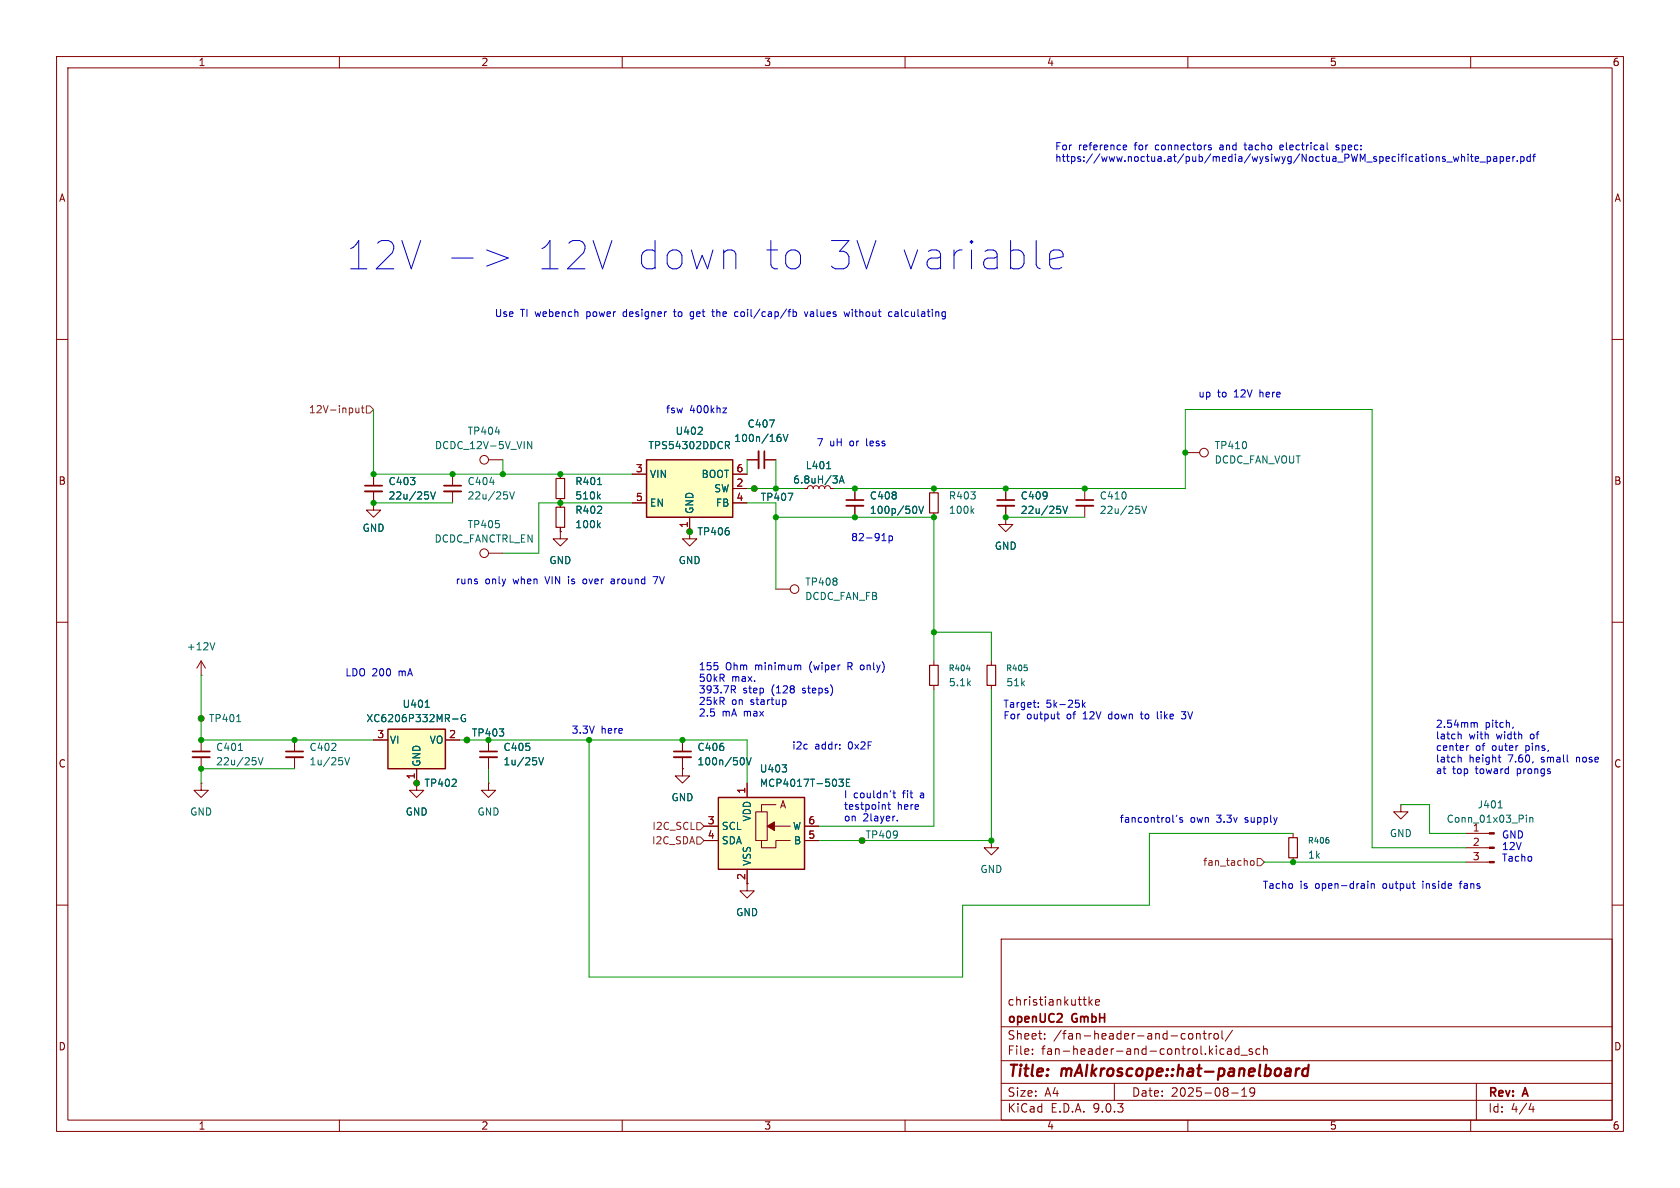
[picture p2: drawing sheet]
<svg xmlns="http://www.w3.org/2000/svg" width="297mm" height="210mm" viewBox="0 0 297 210" stroke-linecap="round" stroke-linejoin="round" font-family="sans-serif">
<g fill="none" stroke="#840000" stroke-width=".18">
<path d="M10 10h277v190h-277zM12 12h273v186h-273zM60 10v2M110 10v2M160 10v2M210 10v2M260 10v2M10 60h2M285 60h2M10 110h2M285 110h2M10 160h2"/>
<path d="M177 166h108v32h-108zM191.5 176.7h.5M191.9 177.7h.1M192.5 176.2v1.5M192.7 177.1l.4 .6M193.1 176.7l-.6 .6M193.7 177.2l.7-.1-.1-.3-.4-.1-.2 .2v.7h.6M285 160h2M60 198v2M110 198v2M160 198v2M177 194.5h108"/>
<path d="M177 191.5h108M177 187.5h108M177 181.5h108M182.5 186.3v.1M182.5 185.5v.1M184.7 183.6v.1M184.7 182.8v.1M197 191.5v3M209.4 182.7l.1 .1M209.5 183.6l-.1 .1M210 198v2M210.2 182.8l.4-.1 .3 .3v.4l-.3 .3-.4-.1-.1-.2v-.4z"/>
<path d="M211.5 182.8l.2-.1 .4 .1 .1 .9M211.5 182.7v1M212.7 182.7h.5M212.9 182.2v1.3l.3 .2M213.7 182.7v1M214.2 182.7l-.3 .1-.2 .2M214.7 182.8l.4-.1 .3 .3v.4l-.3 .3-.4-.1-.1-.2v-.4zM215.7 186.3l.3 .1 .4-.1M216 182.2v1.3l.2 .2M216.4 185.5l-.4-.1-.3 .1M217 185.5h.6l.1 .9M217.7 185.8h-.5a.29 .29 0 0 0-.2 .3 .29 .29 0 0 0 .2 .3l.5-.1"/>
<path d="M217.7 193.2h1.2M217.9 182.1l-1.3 2M219 185.5l-.4-.1-.3 .3v.4l.2 .2h.5M219 184.9v1.5M219.4 186.5h1.1M219.5 193.8h.9M219.5 192.7l.5-.4v1.5M221 192.4v.5l.1 .3h.4l.3-.3M221.4 185.5l-.4-.1-.2 .2 .1 .2 .5 .2v.3h-.6M221.7 192.4a.99 .99 0 0 1-.3 1.4h-.3M222.7 185.5l-.4-.1-.3 .3v.4l.2 .2h.5M223.4 185.5l.2-.1 .4 .1v.9"/>
<path d="M223.4 184.9v1.5M260 198v2M261 191.5v6.5M270.7 195l-.4 1.1h.9M271 195.6v1"/>
</g>
<path d="M229.2 188.9l-.2 1.3M229.8 188.9l-.4 .1-.3 .3M231.3 189a.66 .66 0 0 0-1 .3l-.1 .5 .2 .3 .1 .1 .6-.1M231.4 188.2l-.3 2" fill="none" stroke="#840000" stroke-width=".4"/>
<path d="M68.6 128.9h10.1v7h-10.1z" fill="#ffffc2"/>
<path d="M68.6 128.9h10.1v7h-10.1z" fill="none" stroke="#840000" stroke-width=".25"/>
<g fill="none" stroke="#840000" stroke-width=".18">
<path d="M66 88.9v1.3h1.3l-1.3 1.2-1.2-1.2h1.2M66 88.9h.1M66 83.8v2.1M66 86.9v2M80 83.8v2.1M80 86.9v2M86.4 97.8h2.5M86.4 81.3h2.5M99.1 94v1.3h1.2l-1.2 1.2-1.3-1.2h1.3M99.1 94h.1M99.1 83.8v.8M99.1 88.1v1.6"/>
<path d="M99.1 93.2v.8M133.3 86.4h.1M177.8 91.4v1.3h1.3l-1.3 1.3-1.3-1.3h1.3M177.8 91.4h.1M191.8 86.4v2M191.8 89.4v2M209.5 80h2.6M35.6 119.4h.1M35.6 116.8l-.8 1.3M35.6 116.8l.7 1.3M35.6 116.8v2.6M175.3 116.8v.8"/>
<path d="M35.6 127h.1M35.6 138.4v1.3h1.2l-1.2 1.3-1.3-1.3h1.3M35.6 138.4h.1M35.6 130.8v2M35.6 133.9v2M66 130.8h2.6M73.7 138.4h.1M73.7 138.4v1.3h1.2l-1.2 1.3-1.3-1.3h1.3M73.7 135.9v2.5M78.7 130.8h2.6M82.5 130.8h.1M86.4 138.4v1.3h1.2l-1.2 1.3-1.3-1.3h1.3"/>
<path d="M86.4 138.4h.1M120.6 135.9v1.3h1.3l-1.3 1.2-1.2-1.2h1.2M120.6 135.9h.1M175.3 121.2v.7M175.3 148.6v1.3h1.2l-1.2 1.2-1.3-1.2h1.3M175.3 148.6h.1M228.6 147.3v.8M228.6 151.6v.8M247.6 142.2v1.3h1.3l-1.3 1.3-1.2-1.3h1.2M247.6 142.2h.1M259.1 147.3h4.2M259.1 149.9h4.2"/>
<path d="M259.1 152.4h4.2"/>
<circle cx="85.6" cy="97.8" r=".76"/>
<circle cx="85.6" cy="81.3" r=".76"/>
<circle cx="133.4" cy="86.4" r=".51"/>
<circle cx="212.9" cy="80" r=".76"/>
<circle cx="35.6" cy="127" r=".51"/>
<circle cx="73.7" cy="138.4" r=".51"/>
<circle cx="82.6" cy="130.8" r=".51"/>
</g>
<g fill="none" stroke="#006464" stroke-width=".18">
<path d="M87.6 76.4h.7M94 78v1.3l-.7-1.3v1.3M75.7 87.6v.5M76.1 86.9l.5 1.3 .4-1.3M86.6 85.3h.8M89.7 87.6v.5M90.1 86.9l.4 1.3 .4-1.3M105.6 85.7h.8M105.8 92.8l.3 .5M105.8 87.7l.3 .5M106.1 92.4l-.5 .5M106.1 87.4l-.5 .4"/>
<path d="M139.3 87.2h.9l-.6 1.3M201.4 90.1v.5M201.9 89.5l.4 1.3 .4-1.3M38 113.6l-.4 1.3M181.6 118v.5M41.8 127.6h.8M42.1 132.7h.8M45.2 134.5v.6M45.6 133.9l.5 1.3 .4-1.3M75.2 125h.7M80 127.1h1M82.2 126.4a.59 .59 0 0 0-.7 .5 .59 .59 0 0 0 .7 .6l.1-.5h-.2"/>
<path d="M234.9 148.5v.5M264.9 142.8h.7M269.8 144.1v.1M269.8 144.5v.9M270.4 144.5v.9M270.4 144.6l.2-.1 .3 .1 .1 .8"/>
</g>
<path d="M64.5 85.9h3.1M78.5 85.9h3M190.2 88.4h3.1M34 132.8h3.1" fill="none" stroke="#840000" stroke-width=".3"/>
<path d="M64.5 86.9h3.1M78.5 86.9h3M190.2 89.4h3.1M34 133.9h3.1" fill="none" stroke="#840000" stroke-width=".33"/>
<path d="M98.3 89.7h1.5v3.5h-1.5zM98.3 84.6h1.5v3.5h-1.5zM174.5 117.6h1.5v3.6h-1.5zM227.8 148.1h1.6v3.5h-1.6z" fill="none" stroke="#840000" stroke-width=".2"/>
<g fill="#840000" stroke="#840000" stroke-width=".18">
<path d="M263.3 147.2h.9v.2h-.9z"/>
<path d="M263.3 149.7h.9v.3h-.9z"/>
<path d="M263.3 152.3h.9v.2h-.9z"/>
</g>
<path d="M114.3 81.3h15.2v10.1h-15.2z" fill="#ffffc2"/>
<path d="M114.3 81.3h15.2v10.1h-15.2z" fill="none" stroke="#840000" stroke-width=".25"/>
<g fill="none" stroke="#840000" stroke-width=".18">
<path d="M111.8 83.8h2.5M111.8 88.9h2.5M121.9 91.4v2.6M129.5 83.8h2.6M129.5 88.9h2.6M129.5 86.4h2.6M132.1 81.3h2M135.1 81.3h2.1M142.2 86.4h.5l.2-.4 .4-.1 .3 .1 .2 .4 .1-.4 .4-.1 .3 .1 .2 .4 .1-.4 .4-.1 .3 .1 .2 .4 .1-.4 .4-.1 .4 .1 .1 .4h.5M151.1 86.4v2M151.1 89.4v2M165.1 86.4v.7"/>
<path d="M165.1 90.7v.7M177.8 86.4v2M177.8 89.4v2"/>
</g>
<g fill="none" stroke="#006464" stroke-width=".18">
<path d="M123.4 76.8h.8M124.1 75.6v.5M128.2 78h.5l.3 .3-.2 .4h-.6M128.5 78.7l.5 .6M136 74.2h.9l-.6 1.3M137.7 76.8h.3M137.8 77.3l.3 .2v.3l-.3 .2M138.5 76.8l.4 1.2 .4-1.2M146.1 82.9h.8M148.4 85.4l.4-1.3 .4 1.3M148.5 85h.6M161.8 89.5a.79 .79 0 0 1 0 1.3"/>
<path d="M162.4 89.5l.5 1.3 .4-1.3M171.8 90.3l.4 .4M172.2 89.9l-.5 .5M187.5 90.1v.5M187.9 89.5l.4 1.3 .4-1.3"/>
</g>
<path d="M135.1 79.8v3M149.6 88.4h3.1M176.3 88.4h3" fill="none" stroke="#840000" stroke-width=".3"/>
<path d="M134.1 79.8v3M149.6 89.4h3.1M176.3 89.4h3" fill="none" stroke="#840000" stroke-width=".33"/>
<path d="M164.3 87.1h1.6v3.6h-1.6z" fill="none" stroke="#840000" stroke-width=".2"/>
<path d="M127 141h15.2v12.7h-15.2z" fill="#ffffc2"/>
<g fill="none" stroke="#840000" stroke-width=".18">
<path d="M66 88.9h.1M66 83.8v2.1M66 86.9v2M99.1 94h.1M99.1 83.8v.8M99.1 88.1v1.6M99.1 93.2v.8M111.8 83.8h2.5M111.8 88.9h2.5M121.9 94h.1M121.9 94v1.3h1.3l-1.3 1.2-1.3-1.2h1.3M121.9 91.4v2.6"/>
<path d="M129.5 83.8h2.6M129.5 88.9h2.6M129.5 86.4h2.6M132.1 81.3h2M133.3 86.4h.1M135.1 81.3h2.1M142.2 86.4h.5M146.8 86.4h.5M151.1 86.4v2M151.1 89.4v2M177.8 91.4h.1M177.8 86.4v2"/>
<path d="M177.8 89.4v2M137.2 104.1h2.5M165.1 116.8v.8M52.1 130.8v2M52.1 133.9v2M66 130.8h2.6M73.7 138.4h.1M73.7 135.9v2.5M78.7 130.8h2.6M82.5 130.8h.1M86.4 130.8v2M86.4 133.9v2"/>
<path d="M120.6 135.9h.1M120.6 130.8v2M120.6 133.9v2M132.1 138.4v2.6M165.1 121.2v.7M124.5 146.1h2.5M124.5 148.6h2.5M132.1 153.7v3.8h1.2l-1.2 1.3-1.3-1.3h1.3M133.6 143.5h2v5.1h-2zM134.6 148.6v1.3h2.6v-1.3h2.5M136.9 146.1h2.8M137.2 142.2h-2.6v1.3"/>
<path d="M142.2 146.1h2.6M142.2 148.6h2.6"/>
<circle cx="121.9" cy="94" r=".51"/>
<circle cx="140.5" cy="104.1" r=".76"/>
<circle cx="152.4" cy="148.6" r=".51"/>
</g>
<path d="M127 141h15.2v12.7h-15.2z" fill="none" stroke="#840000" stroke-width=".25"/>
<path d="M135.6 146.1l1.3-.8v1.5z" fill="#840000" stroke="#840000" stroke-width=".18"/>
<g fill="none" stroke="#006464" stroke-width=".18">
<path d="M123.4 76.8h.8M124.1 75.6v.5M128.2 78h.5l.3 .3-.2 .4h-.6M128.5 78.7l.5 .6M136 74.2h.9l-.6 1.3M137.7 76.8h.3M137.8 77.3l.3 .2v.3l-.3 .2M138.5 76.8l.4 1.2 .4-1.2M75.7 87.6v.5M76.1 86.9l.5 1.3 .4-1.3M105.6 85.7h.8M105.8 92.8l.3 .5"/>
<path d="M105.8 87.7l.3 .5M106.1 92.4l-.5 .5M106.1 87.4l-.5 .4M139.3 87.2h.9l-.6 1.3M146.1 82.9h.8M148.4 85.4l.4-1.3 .4 1.3M148.5 85h.6M161.8 89.5a.79 .79 0 0 1 0 1.3M162.4 89.5l.5 1.3 .4-1.3M187.5 90.1v.5M187.9 89.5l.4 1.3 .4-1.3M170.9 118.2h.6"/>
<path d="M61 133.9l.4 1.3 .4-1.3M75.2 125h.7M80 127.1h1M82.2 126.4a.59 .59 0 0 0-.7 .5 .59 .59 0 0 0 .7 .6l.1-.5h-.2M95.2 133.9l.5 1.3 .4-1.3M131.3 133.9a.79 .79 0 0 1 0 1.3M131.9 133.9l.5 1.3 .4-1.3M138.3 135.2h.8l-.5 .5M139 135.8v.5M148.3 137.7h.8l-.4 .5 .3 .1v.6l-.2 .1-.4-.1M149.6 138.3h.5M150.2 137.7h-.6v1.3h.6"/>
</g>
<path d="M164.3 117.6h1.6v3.6h-1.6z" fill="none" stroke="#840000" stroke-width=".2"/>
<path d="M50.5 132.8h3.1M84.8 132.8h3.1M119.1 132.8h3.1" fill="none" stroke="#840000" stroke-width=".3"/>
<path d="M50.5 133.9h3.1M84.8 133.9h3.1M119.1 133.9h3.1" fill="none" stroke="#840000" stroke-width=".33"/>
<path d="M62.9 72.1l.1 .8 .3 .1 .2-.2M63.5 72.1v.9M63.9 72.1h.5M64.1 71.7v1.1l.3 .2M64.8 71.8h.6l.6 .6-.6 .6h-.6zM123.2 148h.6l.7 .6-.7 .6h-.6zM123.2 145.4h.6l.7 .7-.7 .6h-.6zM221.1 152.3l.2-.2 .4 .2v.4l-.1 .2-.3 .1-.2-.1zM222.2 151.8h.7l.6 .6-.6 .6h-.7z" fill="none" stroke="#725600" stroke-width=".18"/>
<g fill="none" stroke="#009600" stroke-width=".18">
<path d="M66 72.4v11.4h45.8M66 88.9h14M88.9 81.3v2.5M111.8 88.9h-16.6v8.9h-6.3M132.1 86.4h10.1M132.1 88.9h5.1v15.2M132.1 81.3v2.5M137.2 91.4h27.9v25.4M137.2 81.3v5.1M147.3 86.4h62.2v-14h33.1v77.5h16.5M177.8 91.4h14M35.6 119.4v11.4h30.4"/>
<path d="M165.1 111.8h10.2v5M52.1 135.9h-16.5v2.5M81.3 130.8h50.8v7.6M86.4 135.9v2.5M104.1 130.8v41.9h66.1v-12.7h33v-12.7h25.4M165.1 121.9v24.2h-20.3M175.3 121.9v26.7h-30.5M223.5 152.4h35.6M247.6 142.2h5.1v5.1h6.4"/>
</g>
<g fill="none" stroke="#0000c2" stroke-width=".18">
<path d="M198.6 26.4h.5M198.6 25.7l.4-.1 .2 .3-.6 .2M213.7 26l.4 .1 .1 .2-.2 .2-.4-.1M213.7 25.7h.4M219.9 25.6h.5M220.1 25.2l.1 1.2M226.7 25.6h-.2l-.2 .2v.6l.4 .1M226.9 25.9l-.6 .2M234.6 26.3l.2 .2M236.7 25.7l-.3-.1-.2 .3 .5 .3M236.7 26.3l-.2 .2-.3-.1M255.8 28.7h.9"/>
<path d="M256.9 27.7l.3 .8 .2-.6 .3 .6 .2-.8M258.4 27.3v1.2M258.4 27.8l.2-.1h.3v.8M259.5 27.3v.1M259.5 27.7v.8M260 27.7h.4M260.1 27.3v1l.3 .2M260.8 28.1l.6-.1-.1-.3h-.3l-.2 .2 .1 .6h.4M261.6 28.7h1M262.9 27.7h.4l.2 .2-.1 .6h-.5M262.9 27.7v1.3M264.1 27.7h.4l.1 .8"/>
<path d="M264.6 28h-.4l-.2 .2 .2 .3h.4M265.2 27.7h.4l.2 .2-.1 .6h-.5M265.2 27.7v1.3M266.3 28.1l.6-.1-.1-.3h-.3l-.2 .2 .1 .6h.4M267.5 27.7v.8M267.8 27.7l-.3 .2M268.2 28.4v.1M268.8 27.7h.4l.2 .2-.1 .6h-.5M268.8 27.7v1.3M270.5 27.7h-.3l-.3 .2 .2 .6h.4M270.5 27.3v1.2M271 27.7h.4"/>
<path d="M271.4 27.3l-.3 .1v1.1M86 44.2l3.8 1.4-3.8 1.4M119 55.1h.5M119.2 54.7l.1 1.2M122.1 56.3l.3 .1M122.5 55.1l-.4 .1-.1 .2 .1 .4 .4 .2M125.8 55.1h.5M126 54.7v1.1l.3 .2M129.4 44.2l.4 .2 .3 .5v2.6M130 55.2h.5M130 55.9h.5M139.3 55.1h.5"/>
<path d="M139.8 54.7h-.3M140.2 55.2l.4-.1 .2 .3-.1 .5h-.5M140.2 54.7v1.3M142.2 55.1l.3 .9 .3-.9M149.2 55.1l.3 .9 .2-.6 .2 .6 .3-.9M157.1 55.8l.2 .2 .4-.1M157.7 55.2l-.4-.1-.2 .1M158.6 55.1l-.4 .1M158.7 55.5h-.3l-.2 .2v.2l.5 .1M183.2 42.5v4.3l.2 .5 .5 .2M185.6 45.9l2.3-.5v-.5l-.2-.5-.5-.2h-.9l-.5 .2-.2 .5v1.9l.2 .5 .5 .2h.9l.5-.2M127.8 72.1h.7l-.7 .9h.7"/>
<path d="M155.9 95.6h.7M157.2 94.8l.3-.1 .3 .3-.1 .5h-.5M157.2 94.7v1.3M103.2 102.4l-.1 .2 .1 .5M108.4 102.4h-.3M108.5 102.7h-.3l-.2 .2 .1 .2 .4 .1M115.4 101.9h.9l-.5 1.3M141.2 117.6l.4 .1v.7M129.6 121.9l.4 .6M129.8 121.2l.2 .3v.3l-.7 .1M138.7 123.7l.3 .2v.4l-.3 .2M158 139.8v1.1l.3 .1"/>
<path d="M183.6 124.9v.1M183.6 124.3v.1M186.8 126.2h.5M187 125.8v1.1l.3 .2M191.4 123.8v1.2M191.5 124.6l.3 .4M191.8 124.2l-.4 .5M201.6 126.2h.5M201.8 125.8v1.2M204.6 125.8v1.1l.2 .2M208.8 127l.2 .1 .5-.1M208.8 125.8h.8l-.4 .5 .3 .1"/>
<path d="M258 129.8l.3 .2v.6M258 133.9l.3 .1v.7M259.3 131.8v.9M259.7 131.8l-.4 .3M260.6 127.9l.2-.2 .3 .1 .1 .8M264.9 133.9h.4M265 134.5l.3 .2M267.5 128.5l-.1 .3M156.3 142.2l.2 .2v.7M156.9 142.2h.5M157.1 141.8v1.1l.3 .2M157.8 140.2h.5"/>
<path d="M158.6 145v.1M207.4 145.3l.1 .1M208.1 144.1l-.2 .2M209 144.6l-.3-.1-.2 .2 .1 .2 .4 .1v.3h-.5M241.8 155.8v.1M241.8 156.2v.8M242.4 156.2v.8M242.4 156.3l.2-.1 .3 .1 .1 .7M258 156.2h.4M258.2 155.8l-.1 1.2"/>
</g>
<g fill="#009600" stroke="#009600" stroke-width=".18">
<circle cx="165.1" cy="91.4" r=".46"/>
<circle cx="151.1" cy="91.4" r=".46"/>
<circle cx="165.1" cy="111.8" r=".46"/>
<circle cx="152.4" cy="148.6" r=".46"/>
<circle cx="121.9" cy="94" r=".46"/>
<circle cx="120.6" cy="130.8" r=".46"/>
<circle cx="137.2" cy="91.4" r=".46"/>
<circle cx="73.7" cy="138.4" r=".46"/>
<circle cx="52.1" cy="130.8" r=".46"/>
<circle cx="86.4" cy="130.8" r=".46"/>
<circle cx="104.1" cy="130.8" r=".46"/>
<circle cx="82.5" cy="130.8" r=".46"/>
<circle cx="35.6" cy="135.9" r=".46"/>
<circle cx="35.6" cy="130.8" r=".46"/>
<circle cx="35.6" cy="127" r=".46"/>
<circle cx="88.9" cy="83.8" r=".46"/>
<circle cx="66" cy="88.9" r=".46"/>
<circle cx="80" cy="83.8" r=".46"/>
<circle cx="66" cy="83.8" r=".46"/>
<circle cx="99.1" cy="88.9" r=".46"/>
<circle cx="99.1" cy="83.8" r=".46"/>
<circle cx="177.8" cy="86.4" r=".46"/>
<circle cx="191.8" cy="86.4" r=".46"/>
<circle cx="209.5" cy="80" r=".46"/>
<circle cx="175.3" cy="148.6" r=".46"/>
<circle cx="228.6" cy="152.4" r=".46"/>
<circle cx="137.2" cy="86.4" r=".46"/>
<circle cx="133.3" cy="86.4" r=".46"/>
<circle cx="165.1" cy="86.4" r=".46"/>
<circle cx="177.8" cy="91.4" r=".46"/>
<circle cx="151.1" cy="86.4" r=".46"/>
</g>
<g font-size="7" fill="#0000c2">
<text x="61.3" y="47.9">12V -&gt;</text>
<text x="94" y="47.9">12V down</text>
<text x="133.2" y="47.9">to 3V variable</text>
</g>
<g font-size="2.8" fill="#840000">
<text x="178" y="190.9">Title:</text>
<text x="187.7" y="190.9">mAIkroscope::hat-panelboard</text>
</g>
<g font-size="2.1" fill="#840000">
<text x="178" y="178">christiankuttke</text>
<text x="178" y="184">Sheet:</text>
<text x="178" y="181.2">openUC2</text>
<text x="186.2" y="184">/fan-header-and-control/</text>
<text x="189.6" y="181.2">GmbH</text>
<text x="178" y="186.7">File:</text>
<text x="184.1" y="186.7">fan-header-and-control.kicad_sch</text>
<text x="178" y="196.9">KiCad</text>
<text x="178" y="194.1">Size:</text>
<text x="184.7" y="194.1">A4</text>
<text x="185.7" y="196.9">E.D.A.</text>
<text x="193.3" y="196.9">9.0.3</text>
<text x="200" y="194.1">Date:</text>
<text x="207" y="194.1">2025-08-19</text>
<text x="263" y="194.3">Rev:</text>
<text x="263" y="196.9">Id:</text>
<text x="267.1" y="196.9">4/4</text>
<text x="269.4" y="194.3">A</text>
</g>
<g font-size="1.8" fill="#840000">
<text x="35" y="11.9">1</text>
<text x="85" y="11.9">2</text>
<text x="135" y="11.9">3</text>
<text x="185" y="11.9">4</text>
<text x="235" y="11.9">5</text>
<text x="285" y="11.9">6</text>
<text x="10.3" y="35.9">A</text>
<text x="285.3" y="35.9">A</text>
<text x="10.3" y="85.9">B</text>
<text x="285.3" y="85.9">B</text>
<text x="10.3" y="135.9">C</text>
<text x="285.3" y="135.9">C</text>
<text x="137.8" y="143.1">A</text>
<text x="131.8" y="155.6" transform="rotate(-90 131.8 155.6)">2</text>
<text x="10.3" y="185.9">D</text>
<text x="285.3" y="185.9">D</text>
<text x="35" y="199.9">1</text>
<text x="85" y="199.9">2</text>
<text x="135" y="199.9">3</text>
<text x="185" y="199.9">4</text>
<text x="235" y="199.9">5</text>
<text x="285" y="199.9">6</text>
</g>
<g font-size="1.8" fill="#0000c2">
<text x="186.4" y="26.8">For</text>
<text x="186.4" y="28.8">https://www.noctua.at/pub/media/wysiwyg/Noctua_PWM_specifications_white_paper.pdf</text>
<text x="190.6" y="26.8">reference</text>
<text x="200.7" y="26.8">for</text>
<text x="204.5" y="26.8">connectors</text>
<text x="216.1" y="26.8">and</text>
<text x="220.7" y="26.8">tacho</text>
<text x="227.1" y="26.8">electrical</text>
<text x="237.3" y="26.8">spec:</text>
<text x="87.4" y="56.2">Use</text>
<text x="92" y="56.2">TI webench</text>
<text x="104" y="56.2">power</text>
<text x="110.6" y="56.2">designer</text>
<text x="119.8" y="56.2">to</text>
<text x="122.9" y="56.2">get</text>
<text x="127" y="56.2">the</text>
<text x="131.2" y="56.2">coil/cap/fb</text>
<text x="143.8" y="56.2">values</text>
<text x="151" y="56.2">without</text>
<text x="159" y="56.2">calculating</text>
<text x="211.8" y="70.5">up</text>
<text x="215.2" y="70.5">to</text>
<text x="218.3" y="70.5">12V</text>
<text x="222.9" y="70.5">here</text>
<text x="117.6" y="73.3">fsw</text>
<text x="121.9" y="73.3">400khz</text>
<text x="144.3" y="79.1">7</text>
<text x="146.7" y="79.1">uH</text>
<text x="150.3" y="79.1">or</text>
<text x="153.4" y="79.1">less</text>
<text x="150.4" y="95.9">82-91p</text>
<text x="80.5" y="103.5">runs</text>
<text x="85.7" y="103.5">only</text>
<text x="90.8" y="103.5">when</text>
<text x="96.7" y="103.5">VIN</text>
<text x="100.9" y="103.5">is</text>
<text x="103.7" y="103.5">over</text>
<text x="108.9" y="103.5">around</text>
<text x="116.6" y="103.5">7V</text>
<text x="61" y="119.6">LDO 200</text>
<text x="70.6" y="119.6">mA</text>
<text x="123.4" y="118.6">155</text>
<text x="128.2" y="118.6">Ohm</text>
<text x="133.6" y="118.6">minimum</text>
<text x="143.3" y="118.6">(wiper</text>
<text x="150.3" y="118.6">R only)</text>
<text x="123.4" y="120.6">50kR</text>
<text x="123.4" y="122.7">393.7R</text>
<text x="123.4" y="124.7">25kR</text>
<text x="129.3" y="120.6">max.</text>
<text x="129.3" y="124.7">on</text>
<text x="131.3" y="122.7">step</text>
<text x="132.8" y="124.7">startup</text>
<text x="136.5" y="122.7">(128</text>
<text x="142.1" y="122.7">steps)</text>
<text x="177.3" y="125.3">Target:</text>
<text x="184.9" y="125.3">5k-25k</text>
<text x="101" y="129.9">3.3V</text>
<text x="106.2" y="129.9">here</text>
<text x="123.4" y="126.8">2.5</text>
<text x="127.6" y="126.8">mA</text>
<text x="131.6" y="126.8">max</text>
<text x="177.3" y="127.4">For</text>
<text x="181.5" y="127.4">output</text>
<text x="188.7" y="127.4">of</text>
<text x="191.8" y="127.4">12V</text>
<text x="196.4" y="127.4">down</text>
<text x="202.4" y="127.4">to</text>
<text x="205.4" y="127.4">like</text>
<text x="210" y="127.4">3V</text>
<text x="253.7" y="128.9">2.54mm</text>
<text x="253.7" y="130.9">latch</text>
<text x="259.7" y="130.9">with</text>
<text x="262.5" y="128.9">pitch,</text>
<text x="264.7" y="130.9">width</text>
<text x="270.8" y="130.9">of</text>
<text x="140" y="132.7">i2c</text>
<text x="144" y="132.7">addr:</text>
<text x="150" y="132.7">0x2F</text>
<text x="253.7" y="132.9">center</text>
<text x="253.7" y="135">latch</text>
<text x="253.7" y="137">at</text>
<text x="256.8" y="137">top</text>
<text x="259.7" y="135">height</text>
<text x="260.8" y="132.9">of</text>
<text x="261" y="137">toward</text>
<text x="263.9" y="132.9">outer</text>
<text x="266.7" y="135">7.60,</text>
<text x="268.4" y="137">prongs</text>
<text x="270" y="132.9">pins,</text>
<text x="272.7" y="135">small</text>
<text x="279.1" y="135">nose</text>
<text x="149.1" y="141.3">I</text>
<text x="149.1" y="143.4">testpoint</text>
<text x="150.9" y="141.3">couldn't</text>
<text x="158.6" y="143.4">here</text>
<text x="159.7" y="141.3">fit</text>
<text x="163" y="141.3">a</text>
<text x="149.1" y="145.4">on</text>
<text x="152.6" y="145.4">2layer.</text>
<text x="197.9" y="145.6">fancontrol's</text>
<text x="210.4" y="145.6">own</text>
<text x="215.2" y="145.6">3.3v</text>
<text x="220.4" y="145.6">supply</text>
<text x="265.4" y="148.4">GND</text>
<text x="265.4" y="150.5">12V</text>
<text x="265.4" y="152.5">Tacho</text>
<text x="223.1" y="157.3">Tacho</text>
<text x="229.8" y="157.3">is</text>
<text x="232.6" y="157.3">open-drain</text>
<text x="244.7" y="157.3">output</text>
<text x="252" y="157.3">inside</text>
<text x="258.8" y="157.3">fans</text>
</g>
<g font-size="1.8" fill="#725600">
<text x="54.5" y="73.3">12V-input</text>
<text x="115.2" y="149.5">I2C_SDA</text>
<text x="115.2" y="146.9">I2C_SCL</text>
<text x="212.6" y="153.3">fan_tacho</text>
</g>
<g font-size="1.8" fill="#006464">
<text x="82.6" y="77.1">TP404</text>
<text x="119.3" y="77.1">U402</text>
<text x="132.1" y="75.8">C407</text>
<text x="76.8" y="79.6">DCDC_12V-5V_VIN</text>
<text x="114.5" y="79.6">TPS54302DDCR</text>
<text x="129.7" y="78.3">100n/16V</text>
<text x="142.4" y="83.1">L401</text>
<text x="214.6" y="79.6">TP410</text>
<text x="214.6" y="82.1">DCDC_FAN_VOUT</text>
<text x="68.6" y="86">C403</text>
<text x="68.6" y="88.5">22u/25V</text>
<text x="82.6" y="86">C404</text>
<text x="82.6" y="88.5">22u/25V</text>
<text x="101.6" y="86">R401</text>
<text x="101.6" y="88.5">510k</text>
<text x="114.8" y="84.7">VIN</text>
<text x="114.8" y="89.8">EN</text>
<text x="123.9" y="84.7">BOOT</text>
<text x="126.2" y="87.2">SW</text>
<text x="126.5" y="89.8">FB</text>
<text x="134.4" y="88.7">TP407</text>
<text x="140.1" y="85.7">6.8uH/3A</text>
<text x="153.7" y="88.5">C408</text>
<text x="167.6" y="88.5">R403</text>
<text x="180.3" y="88.5">C409</text>
<text x="194.3" y="88.5">C410</text>
<text x="64" y="94.2">GND</text>
<text x="82.6" y="93.6">TP405</text>
<text x="101.6" y="91">R402</text>
<text x="101.6" y="93.6">100k</text>
<text x="122.8" y="90.9" transform="rotate(-90 122.8 90.9)">GND</text>
<text x="123.2" y="94.8">TP406</text>
<text x="153.7" y="91">100p/50V</text>
<text x="167.6" y="91">100k</text>
<text x="180.3" y="91">22u/25V</text>
<text x="194.3" y="91">22u/25V</text>
<text x="76.7" y="96.1">DCDC_FANCTRL_EN</text>
<text x="97" y="99.9">GND</text>
<text x="119.9" y="99.9">GND</text>
<text x="175.8" y="97.4">GND</text>
<text x="142.2" y="103.7">TP408</text>
<text x="142.2" y="106.3">DCDC_FAN_FB</text>
<text x="32.9" y="115.2">+12V</text>
<text x="71.1" y="125.3">U401</text>
<text x="167.6" y="121.5">5.1k</text>
<text x="177.8" y="121.5">51k</text>
<text x="36.8" y="127.9">TP401</text>
<text x="64.7" y="127.9">XC6206P332MR-G</text>
<text x="68.8" y="131.7">VI</text>
<text x="75.9" y="131.7">VO</text>
<text x="83.3" y="130.4">TP403</text>
<text x="38.1" y="132.9">C401</text>
<text x="38.1" y="135.5">22u/25V</text>
<text x="54.6" y="132.9">C402</text>
<text x="54.6" y="135.5">1u/25V</text>
<text x="74.5" y="135.6" transform="rotate(-90 74.5 135.6)">GND</text>
<text x="88.9" y="132.9">C405</text>
<text x="88.9" y="135.5">1u/25V</text>
<text x="123.2" y="132.9">C406</text>
<text x="123.2" y="135.5">100n/50V</text>
<text x="134.2" y="136.8">U403</text>
<text x="74.9" y="139.3">TP402</text>
<text x="118.6" y="141.8">GND</text>
<text x="134.2" y="139.3">MCP4017T-503E</text>
<text x="261.1" y="143.1">J401</text>
<text x="33.5" y="144.4">GND</text>
<text x="71.6" y="144.4">GND</text>
<text x="84.3" y="144.4">GND</text>
<text x="127.5" y="146.9">SCL</text>
<text x="127.5" y="149.5">SDA</text>
<text x="132.9" y="145.3" transform="rotate(-90 132.9 145.3)">VDD</text>
<text x="140.1" y="146.9">W</text>
<text x="140.3" y="149.5">B</text>
<text x="152.9" y="148.4">TP409</text>
<text x="245.6" y="148.2">GND</text>
<text x="255.7" y="145.6">Conn_01x03_Pin</text>
<text x="260.3" y="147.1">1</text>
<text x="132.9" y="153.2" transform="rotate(-90 132.9 153.2)">VSS</text>
<text x="173.2" y="154.5">GND</text>
<text x="231.1" y="152">1k</text>
<text x="130" y="162.2">GND</text>
</g>
<g font-size="1.8" fill="#a90000">
<text x="112.3" y="83.6">3</text>
<text x="130.1" y="83.6">6</text>
<text x="112.3" y="88.6">5</text>
<text x="130.1" y="86.1">2</text>
<text x="130.1" y="88.6">4</text>
<text x="121.7" y="93.4" transform="rotate(-90 121.7 93.4)">1</text>
<text x="66.6" y="130.6">3</text>
<text x="79.3" y="130.6">2</text>
<text x="73.4" y="137.9" transform="rotate(-90 73.4 137.9)">1</text>
<text x="131.8" y="140.4" transform="rotate(-90 131.8 140.4)">1</text>
<text x="125" y="145.8">3</text>
<text x="125" y="148.3">4</text>
<text x="142.8" y="145.8">6</text>
<text x="142.8" y="148.3">5</text>
<text x="260.3" y="149.6">2</text>
<text x="260.3" y="152.1">3</text>
</g>
<g font-size="1.4" fill="#006464">
<text x="167.6" y="118.8">R404</text>
<text x="177.8" y="118.8">R405</text>
<text x="231.1" y="149.3">R406</text>
</g>
</svg>
